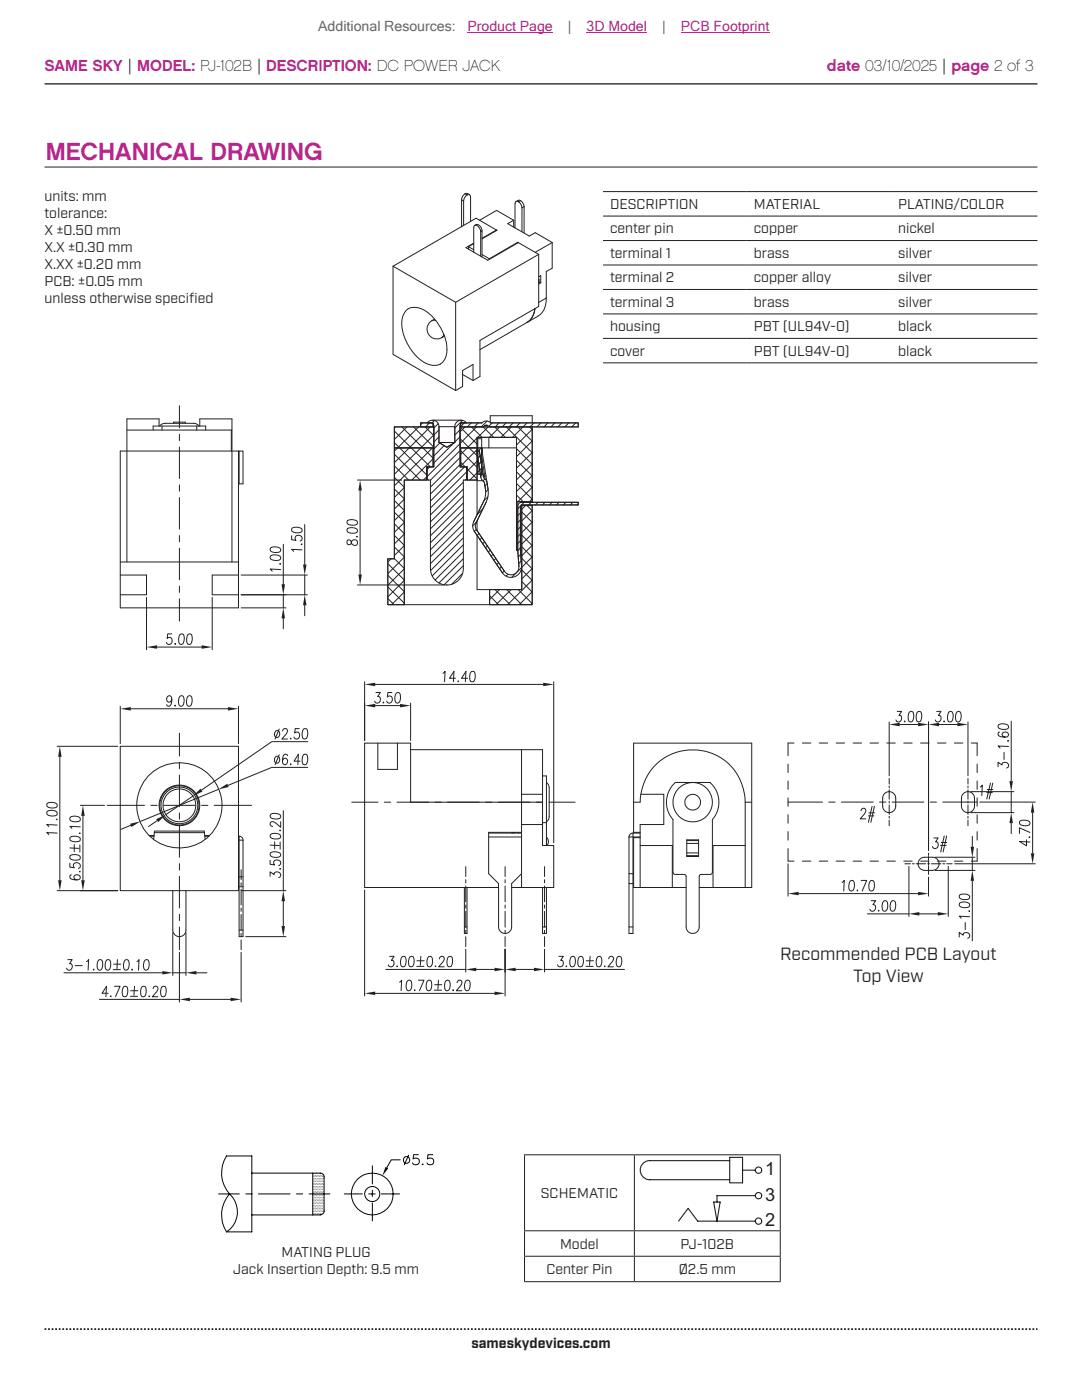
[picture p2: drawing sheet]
<svg xmlns="http://www.w3.org/2000/svg" width="216mm" height="279mm" viewBox="0 0 216 279" stroke-linecap="round" stroke-linejoin="round" font-family="sans-serif">
<path d="M8.9 16.7h198.1" fill="none" stroke="#231f20" stroke-width=".26"/>
<path d="M8.9 265.3h198.1" fill="none" stroke="#231f20" stroke-width=".35" stroke-dasharray=".4 .4 .4 .4 .4 .4" stroke-dashoffset=".7" stroke-linecap="butt"/>
<g fill="none" stroke="#231f20" stroke-width=".2">
<path d="M35.8 81v4.4M35.8 86.7v1.2M35.8 89.2v6.3M35.8 96.8v1.2M35.8 99.3v6.3M35.8 106.9v1.2M35.8 109.4v6.3M35.8 117v1.2M35.8 119.5v4.4M24 148.9h23.6v28.9h-23.6zM24 140.9v7.5M26.1 141.4h19.4"/>
<path d="M35.8 146.3v4.6M35.8 152.1v1.3M35.8 154.7v6.3M47.6 140.9v7.5M21.4 160.7h7.4M29.8 166.7h.9M29.9 166.9h.8M30.1 160.7h1.3M30.8 166.2h10M30.8 166.2l-.1 1.3M30.8 166.2l.1-.3h9.8l.1 .3M32.6 160.7h6.4"/>
<path d="M35.8 162.2v1.3M35.8 164.8v6.3M35.8 172.4v1.2M35.8 174.9v6.3M37.1 177.8v7.8a1.32 1.32 0 0 1-1.3 1.3 1.32 1.32 0 0 1-1.3-1.3v-7.8M40.2 160.7h1.3M40.8 166.2l.1 1.3M40.9 166.9h.8M40.9 166.7h.9M41.7 166.7v.1M42.7 160.7h7.5M47.6 166.9h.1"/>
<path d="M47.6 167.7h.9M47.7 166.9v20h.8v-19.2M47.7 177h.8M47.7 175h.8M47.7 166.9l.5 .1 .3 .7M92.9 173v1.9M92.9 175.6v.6M92.9 176.8v3.2M100.8 173v1.9M100.8 175.6v.6M100.8 176.8v3.2M108.7 173v1.9"/>
<path d="M108.7 175.6v.6M108.7 176.8v3.2M35.8 182.5v1.2M35.8 185v4.5M47.7 185.6h.8M92.9 180.6v.6M92.9 181.9v3.1M92.9 185.7v.6M92.9 186.9v2M100.8 180.6v.6M100.8 181.9v3.1M100.8 185.7v.6"/>
<path d="M100.8 186.9v2M108.7 180.6v.6M108.7 181.9v3.1M108.7 185.7v.6M108.7 186.9v2"/>
<circle cx="35.8" cy="160.7" r="8.5"/>
<circle cx="35.8" cy="160.7" r="3.9"/>
<circle cx="35.8" cy="160.7" r="3.7"/>
<circle cx="35.8" cy="160.7" r="4.1"/>
</g>
<g fill="#231f20">
<path d="M24 141.4l2.1-.3v.7z"/>
<path d="M45.5 141.1l2.1 .3-2.1 .4z"/>
</g>
<path d="M34.3 139.5a.55 .55 0 0 1-.8 .5 .63 .63 0 0 1-.2-.8 .63 .63 0 0 1 .8-.3 1.58 1.58 0 0 1-.4 2l-.4-.1v-.2M35.9 138.9l.4-.1a.98 .98 0 0 1 .4 1.2l-.2 .8-.4 .1a.98 .98 0 0 1-.5-1.2zM37.5 138.9l.4-.1a.98 .98 0 0 1 .4 1.2l-.2 .8-.5 .1a.95 .95 0 0 1-.4-1.2zM34.9 140.7v.2zM16 177.8h7.5M16 160.7h4.9M16.5 162.8v12.9" fill="none" stroke="#231f20" stroke-width=".2"/>
<g fill="#231f20">
<path d="M16.2 175.7h.7l-.4 2.1z"/>
<path d="M16.5 160.7l.4 2.1h-.7z"/>
</g>
<g fill="none" stroke="#231f20" stroke-width=".2">
<path d="M11.4 148.9h12.1M11.9 151v24.7M11.4 177.8h12.1M13.9 172.3v.8l.9 .1a.65 .65 0 0 1 .1-.9 .65 .65 0 0 1 .9 0 .65 .65 0 0 1 0 .9l-.2 .1M13.9 169.2l1.8 .1M14 170.7l.3-.1a2.05 2.05 0 0 1 1.6 .2l.1 .4a.98 .98 0 0 1-1.2 .5l-.8-.3zM14 167.1a1.94 1.94 0 0 1 1.9 .1l.1 .4a1.19 1.19 0 0 1-1.7 .3l-.3-.2zM14 163.1a1.89 1.89 0 0 1 1.9 .1l.1 .4a.98 .98 0 0 1-1.2 .4l-.8-.3zM14.2 174.6a.43 .43 0 0 0-.2 .7 1.93 1.93 0 0 0 1.9 .1 .59 .59 0 0 0-.5-.8 .59 .59 0 0 0-.6 .7l.5 .3M14.8 168.6v1.4M15.8 173.9l.2 .1zM15.8 166.3h.2z"/>
<path d="M15.9 168.6v1.4M16 165l-2.1-.1 .4 .4"/>
</g>
<g fill="#231f20">
<path d="M11.6 175.7h.7l-.4 2.1z"/>
<path d="M11.9 148.9l.4 2.1h-.7z"/>
</g>
<path d="M9.4 161.9a1.89 1.89 0 0 1 1.9 .1l.1 .4a.98 .98 0 0 1-1.2 .5l-.8-.3zM9.4 160.3l.3-.1a2.05 2.05 0 0 1 1.6 .2l.1 .4a.98 .98 0 0 1-1.2 .5l-.8-.3zM11.2 163.5h.2zM11.4 166.3l-2.1-.1 .4 .4M11.4 164.7l-2.1-.1 .4 .4M12.8 194.1h19.6M34.5 194.1h2.6M34.5 186.1v8.6M37.1 186.1v8.6M39.2 194.1h2.1" fill="none" stroke="#231f20" stroke-width=".2"/>
<g fill="#231f20">
<path d="M37.1 194.1l2.1-.3v.7z"/>
<path d="M32.4 193.8l2.1 .3-2.1 .4z"/>
</g>
<g fill="none" stroke="#231f20" stroke-width=".2">
<path d="M13.5 191.5h.9l-.5 .8h.2a.73 .73 0 0 1 .3 .8 .73 .73 0 0 1-.7 .5l-.4-.4M15 192.7h1.4M17.3 191.9l.4-.4-.1 2.1M18.7 193.4v.2zM19.7 191.6l.4-.1a.95 .95 0 0 1 .4 1.2l-.3 .8-.4 .1a.98 .98 0 0 1-.4-1.2zM19.9 199.4h15.9M21.3 191.6l.4-.1a.95 .95 0 0 1 .4 1.2l-.3 .8-.4 .1a.98 .98 0 0 1-.4-1.2zM22.6 193.5h1.4M22.7 192.4h1.4M23.4 191.5l-.1 1.8M24.9 191.6l.4-.1a.98 .98 0 0 1 .5 1.2l-.3 .8-.4 .1a.98 .98 0 0 1-.5-1.2zM26.4 193.4v.2z"/>
<path d="M27.3 191.9l.4-.4-.1 2.1M28.9 191.6l.4-.1a.98 .98 0 0 1 .5 1.2l-.3 .8-.4 .1a.98 .98 0 0 1-.5-1.2zM35.8 190.1v9.9M37.9 199.4h8.1M48.1 190.1v9.9"/>
</g>
<g fill="#231f20">
<path d="M46 199.1l2.1 .3-2.1 .4z"/>
<path d="M35.8 199.4l2.1-.3v.7z"/>
</g>
<g fill="none" stroke="#231f20" stroke-width=".2">
<path d="M48.1 173.6v2M48.1 176.2v.6M48.1 177.5v3.1M48.1 177.8h9M56.5 161.8v16M56.5 179.9v4.9M21.6 198.2h-1.2l.8-1.4-.1 2.1M22.1 198.7v.2zM22.8 196.8h1.2l-1 2.1M24.7 196.9l.4-.1a1.19 1.19 0 0 1 .3 1.7l-.2 .3-.4 .1a1.19 1.19 0 0 1-.3-1.7zM26 198.8h1.4M26.1 197.7h1.4"/>
<path d="M26.8 196.8l-.1 1.8M28.4 196.9l.4-.1a.98 .98 0 0 1 .4 1.2l-.3 .8-.4 .1a.98 .98 0 0 1-.4-1.2zM29.8 198.7v.2zM30.6 197.3l.3-.5 .5 .1 .1 .3-.2 .7-.9 1h1.1M32.3 196.9l.5-.1a.95 .95 0 0 1 .4 1.2l-.3 .8-.4 .1a1.19 1.19 0 0 1-.3-1.7zM48.1 181.2v.7M48.1 182.5v3.2M48.1 186.3v.6M48.1 187.6v1.9M49 186.9h8.1"/>
</g>
<g fill="#231f20">
<path d="M56.2 184.8h.7l-.4 2.1z"/>
<path d="M56.5 177.8l.4 2.1h-.7z"/>
</g>
<g fill="none" stroke="#231f20" stroke-width=".2">
<path d="M53.9 174.9v-.9l.8 .5a.62 .62 0 0 1 1-.4 .62 .62 0 0 1-.1 1M53.9 171.7v.8l.9 .1-.2-.5a.74 .74 0 0 1 .8-.5 .74 .74 0 0 1 .6 .7l-.2 .4h-.2M53.9 168.7h1.8M54 170.2a1.99 1.99 0 0 1 1.9 .1l.1 .4a.98 .98 0 0 1-1.2 .4l-.8-.3-.1-.2zM54 166.5a1.58 1.58 0 0 1 2 .3v.2a.98 .98 0 0 1-1.2 .4l-.8-.3-.1-.2zM54 162.5a1.99 1.99 0 0 1 1.9 .1l.1 .4a.98 .98 0 0 1-1.2 .4l-.8-.2-.1-.3zM54.8 168v1.4M55.8 173.4h.2zM55.8 165.7h.2zM55.9 168v1.5M56 164v1.1l-1-.9-.7-.2-.4 .3v.3l.5 .3M72.8 177.6v21.2"/>
<path d="M74.9 198.2h23.8M100.8 189.4v9.4"/>
</g>
<g fill="#231f20">
<path d="M98.7 197.9l2.1 .3-2.1 .4z"/>
<path d="M72.8 198.2l2.1-.3v.7z"/>
</g>
<g fill="none" stroke="#231f20" stroke-width=".2">
<path d="M77 193.5h15.9M79.7 196l.4-.4-.1 2.1M81.3 195.7l.4-.1a.98 .98 0 0 1 .5 1.2l-.3 .8-.4 .1a.98 .98 0 0 1-.5-1.2zM82.8 197.5v.2zM83.5 195.6h1.1l-.9 2.1M85.3 195.7l.4-.1a.98 .98 0 0 1 .4 1.2l-.2 .8-.4 .1a.98 .98 0 0 1-.5-1.2zM86.7 197.6h1.4M86.7 196.5h1.5M87.5 195.6l-.1 1.8M89 195.7l.4-.1a.98 .98 0 0 1 .4 1.2l-.3 .8-.4 .1a.98 .98 0 0 1-.4-1.2zM90.4 197.5v.2zM91.2 196.1l.3-.5h.4l.3 .4-.3 .7-.9 1h1.2"/>
<path d="M92.9 189.4v4.6M93 195.7l.4-.1a.95 .95 0 0 1 .4 1.2l-.3 .8-.4 .1a.98 .98 0 0 1-.4-1.2zM95 193.5h3.7M100.8 189.4v4.6"/>
</g>
<g fill="#231f20">
<path d="M98.7 193.1l2.1 .4-2.1 .3z"/>
<path d="M92.9 193.5l2.1-.4v.7z"/>
</g>
<g fill="none" stroke="#231f20" stroke-width=".2">
<path d="M77.7 190.9h.9l-.5 .8h.2a.67 .67 0 0 1 .2 .9 .67 .67 0 0 1-.9 .2l-.1-.3M79.2 192.8v.1zM80.2 191l.4-.1a1.22 1.22 0 0 1 .3 1.6l-.1 .4h-.4a1.19 1.19 0 0 1-.4-1.6zM81.8 191l.4-.1a1.19 1.19 0 0 1 .3 1.6l-.1 .4h-.4a1.19 1.19 0 0 1-.4-1.6zM83.2 192.9h1.4M83.2 191.7h1.4M84 190.9l-.1 1.8M85.5 191l.4-.1a.98 .98 0 0 1 .4 1.2l-.3 .8h-.4a.98 .98 0 0 1-.4-1.2zM86.9 192.8v.1zM87.7 191.4l.1-.3 .2-.2h.4l.3 .4-.3 .7-.9 .9h1.1M89.5 191l.4-.1a.95 .95 0 0 1 .4 1.2l-.3 .8h-.4a1.19 1.19 0 0 1-.3-1.6zM100.8 189.4v4.6"/>
<path d="M102.9 193.5h3.7M108.7 189.4v4.6M108.7 193.5h15.9"/>
</g>
<g fill="#231f20">
<path d="M100.8 193.5l2.1-.4v.7z"/>
<path d="M106.6 193.1l2.1 .4-2.1 .3z"/>
</g>
<g fill="none" stroke="#231f20" stroke-width=".2">
<path d="M72.8 140.3v7.5M74.9 140.8h4.9M81.9 140.3v7.5M111.5 190.9h.9l-.5 .8h.2a.67 .67 0 0 1 .2 .9 .67 .67 0 0 1-1 .2v-.3M113 192.8v.1zM114 191l.4-.1a1.19 1.19 0 0 1 .3 1.6l-.2 .4h-.4a1.19 1.19 0 0 1-.3-1.6zM115.6 191l.4-.1a1.19 1.19 0 0 1 .3 1.6l-.2 .4h-.4a.95 .95 0 0 1-.4-1.2zM116.9 192.9h1.5M117 191.7h1.4M117.7 190.9l-.1 1.8M119.3 191l.4-.1a.98 .98 0 0 1 .4 1.2l-.3 .8h-.4a1.19 1.19 0 0 1-.3-1.6zM120.7 192.8v.1z"/>
<path d="M121.5 191.4l.1-.3 .2-.2h.3l.3 .2a.76 .76 0 0 1-.3 .9l-.8 .9h1.1M123.2 191l.4-.1a1.19 1.19 0 0 1 .4 1.6l-.2 .4h-.4a1.19 1.19 0 0 1-.3-1.6z"/>
</g>
<g fill="#231f20">
<path d="M72.8 140.8l2.1-.3v.7z"/>
<path d="M79.8 140.5l2.1 .3-2.1 .4z"/>
</g>
<path d="M72.8 136.1v11.7M74.9 136.6h33.5M75 138.2h.9l-.5 .8a.66 .66 0 0 1 .5 .8 .66 .66 0 0 1-.7 .5l-.3-.1-.1-.3M78.2 138.2h-.8l-.1 .9a.68 .68 0 0 1 1 .3 .68 .68 0 0 1-.5 .9 .48 .48 0 0 1-.6-.4M79.1 138.3l.4-.1a.98 .98 0 0 1 .4 1.2l-.3 .8-.4 .1a.98 .98 0 0 1-.4-1.2zM110.5 136.1v32.1M76.4 140.2l.1-.1 .1 .1-.1 .1z" fill="none" stroke="#231f20" stroke-width=".2"/>
<g fill="#231f20">
<path d="M72.8 136.6l2.1-.3v.6z"/>
<path d="M108.4 136.3l2.1 .3-2.1 .3z"/>
</g>
<path d="M29.2 119.2v10.5M42.3 119.2v10.5M31.3 129.1h8.9M88.4 134.4l.4-.4-.1 2.1M90.9 135.4h-1.2l.9-1.4-.1 2.1M91.4 135.9v.2zM93.3 135.4h-1.2l.9-1.4-.1 2.1M94 134.1l.4-.1a.98 .98 0 0 1 .4 1.2l-.3 .8-.4 .1a.98 .98 0 0 1-.4-1.2z" fill="none" stroke="#231f20" stroke-width=".2"/>
<g fill="#231f20">
<path d="M29.2 129.1l2.1-.3v.7z"/>
<path d="M40.2 128.8l2.1 .3-2.1 .4z"/>
</g>
<path d="M48.1 118.7h9M56.5 108.6v8M56.5 118.7v2.6M34.3 126.5h-.8l-.2 .9a.68 .68 0 0 1 1.1 .4 .68 .68 0 0 1-.8 .8l-.4-.4M35 128.4v.2zM35.9 126.6l.4-.1a.95 .95 0 0 1 .4 1.2l-.2 .8-.4 .1a.98 .98 0 0 1-.4-1.2zM37.5 126.6l.4-.1a.98 .98 0 0 1 .4 1.2l-.2 .8-.4 .1a.98 .98 0 0 1-.4-1.2zM48.1 121.3h9M56.5 123.4v2.1" fill="none" stroke="#231f20" stroke-width=".2"/>
<g fill="#231f20">
<path d="M56.5 121.3l.4 2.1h-.7z"/>
<path d="M56.2 116.6h.7l-.4 2.1z"/>
</g>
<path d="M48.1 118.7h13.2M48.1 114.8h13.2M54 110.9a1.91 1.91 0 0 1 1.9 .1l.1 .4a.95 .95 0 0 1-1.2 .4l-.8-.2-.1-.3zM54 109.3a1.58 1.58 0 0 1 2 .4v.1a.98 .98 0 0 1-1.2 .5l-.8-.3-.1-.3zM55.8 112.5l.2 .1zM56 113.7l-2.1-.1 .4 .4M60.8 104.7v8M60.8 114.8v3.9M60.8 120.8v2.1" fill="none" stroke="#231f20" stroke-width=".2"/>
<g fill="#231f20">
<path d="M60.8 118.7l.4 2.1h-.7z"/>
<path d="M60.5 112.7h.7l-.4 2.1z"/>
</g>
<g fill="none" stroke="#231f20" stroke-width=".2">
<path d="M58.2 106.9v.8l.9 .1a.68 .68 0 0 1 .4-1 .68 .68 0 0 1 .8 .8l-.1 .2-.3 .2M58.3 105.4a2.03 2.03 0 0 1 1.9 .1l.1 .4a1.19 1.19 0 0 1-1.7 .3l-.3-.1zM60.1 108.6h.2zM60.3 109.7l-2.1-.1 .4 .5M157.2 152.5v1.7M157.2 155.9v1.6M157.2 159.2v1.7M158.4 148.3h-1.2v2.5M160.1 148.3h1.7M163.5 148.3h1.7M166.8 148.3h1.7M170.2 148.3h1.7"/>
<path d="M173.6 148.3h1.7M177 148.3h1.6M177.4 155.4v1.1M177.4 156.9v.3M177.4 157.6v1.9M177.4 159.9v.4M180.3 148.3h1.7M183.7 148.3h1.7M187.1 148.3h1.6M190.4 148.3h1.7M193.8 148.3h1.2v2.5M195 152.5v1.7"/>
<path d="M195 155.9v1.6M195 159.2v1.7M157.2 172.4v6.4M157.2 160.1h6.9M157.2 162.6v1.7M157.2 166v1.7M157.2 169.4v2.5h1.2M159.4 178.3h23.8M160.1 171.9h1.7M163.5 171.9h1.7M165.4 160.1h1.2M166.8 171.9h1.7"/>
<path d="M167.9 160.1h6.3M170.2 171.9h1.7M173.6 171.9h1.7M175.5 160.1h1.3M177 171.9h1.6M177.4 160.6v1.9M177.4 162.9v.4M177.4 163.7v1.1M178 160.1h6.3M180.3 171.9h1.7M180.6 172.4h1.1M182.1 172.4h.3"/>
<path d="M182.8 172.4h1.9M183.7 171.9h1.7M185.1 172.4h.4M185.3 175v3.8M185.3 170.3v.4M185.3 170.8v.1M185.3 171.1v.6M185.3 171.8v.1M185.3 172.1v.6M185.3 172.8v.2M185.3 173.1v.6M185.3 173.8v.2"/>
<path d="M185.3 174.1v.4M185.6 160.1h1.3M185.8 172.4h1.9M187.1 171.9h1.6M188.1 172.4h.4M188.1 160.1h6.9M188.9 172.4h1.1M190.4 171.9h1.7M195 169.4v2.5h-1.2M195 162.6v1.7M195 166v1.7"/>
</g>
<g fill="#231f20">
<path d="M157.2 178.3l2.2-.3v.7z"/>
<path d="M183.2 178l2.1 .3-2.1 .4z"/>
</g>
<path d="M177.4 144.1v10.7M179.5 144.6h3.7M185.3 144.1v25.6M168 176.1l.5-.4-.1 2.1M169.7 175.8l.4-.1a.98 .98 0 0 1 .4 1.2l-.3 .8-.4 .1a.95 .95 0 0 1-.4-1.2zM171.1 177.6v.2zM171.8 175.7h1.1l-.9 2.1M173.7 175.8l.4-.1a.98 .98 0 0 1 .4 1.2l-.3 .8-.4 .1a.98 .98 0 0 1-.4-1.2z" fill="none" stroke="#231f20" stroke-width=".2"/>
<g fill="#231f20">
<path d="M183.2 144.2l2.1 .4-2.1 .3z"/>
<path d="M177.4 144.6l2.1-.4v.7z"/>
</g>
<path d="M179 142h.9l-.5 .8a.62 .62 0 0 1 .4 .9 .62 .62 0 0 1-1 0M180.5 143.9v.2zM181.5 142.1l.4-.1a.95 .95 0 0 1 .4 1.2l-.3 .8-.4 .1a.98 .98 0 0 1-.4-1.2zM183.1 142.1l.4-.1a.95 .95 0 0 1 .4 1.2l-.3 .8-.4 .1a.98 .98 0 0 1-.4-1.2zM185.3 144.1v25.6M187.4 144.6h3.6M193.1 144.1v10.7" fill="none" stroke="#231f20" stroke-width=".2"/>
<g fill="#231f20">
<path d="M185.3 144.6l2.1-.4v.7z"/>
<path d="M191 144.2l2.1 .4-2.1 .3z"/>
</g>
<path d="M186.9 142h.9l-.5 .8a.66 .66 0 0 1 .5 .7 .66 .66 0 0 1-.8 .6l-.4-.4M188.4 143.9v.2zM189.4 142.1l.4-.1a.98 .98 0 0 1 .4 1.2l-.3 .8-.4 .1a.95 .95 0 0 1-.4-1.2zM191 142.1l.4-.1a.98 .98 0 0 1 .4 1.2l-.3 .8-.4 .1a.98 .98 0 0 1-.4-1.2zM190.5 172.4h16.1M195.5 160.1h11.1M206 162.2v8.1" fill="none" stroke="#231f20" stroke-width=".2"/>
<g fill="#231f20">
<path d="M205.7 170.3h.7l-.4 2.1z"/>
<path d="M206 160.1l.4 2.1h-.7z"/>
</g>
<g fill="none" stroke="#231f20" stroke-width=".2">
<path d="M195.6 157.1l.4-.4-.1 2.1M196.9 158.2h1.1M197 157.6h1.1M197.6 156.3l-.7 3.2M198.1 156.3l-.7 3.2M171.8 161.8l.3-.5h.4l.3 .4-.3 .7-.9 1h1.2M173.3 162.8h1.1M173.4 162.2h1.1M174 160.9l-.7 3.2M174.5 160.9l-.7 3.2M181.4 172.9v10M186.3 167.2h.9l-.5 .8a.62 .62 0 0 1 .4 1 .62 .62 0 0 1-1-.1"/>
<path d="M187.7 168.7h1.1M187.8 168.1h1.1M188.4 166.8l-.7 3.2M188.9 166.8l-.7 3.2M189.2 172.9v10M203.5 163.9a1.99 1.99 0 0 1 1.9 .1l.1 .4a.98 .98 0 0 1-1.2 .4l-.8-.3-.1-.2zM204.8 167.6v1.2l-1.4-.9 2.1 .1M205.3 167.1h.2zM205.5 166.1l-2.1-.9v1.1M173.1 182.4h8.3M183.4 182.4h3.7"/>
</g>
<g fill="#231f20">
<path d="M187.1 182l2.1 .4-2.1 .3z"/>
<path d="M181.4 182.4l2-.4v.7z"/>
</g>
<path d="M173.8 179.8h.9l-.5 .7a.62 .62 0 0 1 .4 1 .62 .62 0 0 1-1 0M176.3 179.9l.4-.1a.98 .98 0 0 1 .4 1.1l-.3 .8-.4 .2a.98 .98 0 0 1-.4-1.2zM177.9 179.9l.4-.1a.95 .95 0 0 1 .4 1.1l-.3 .8-.4 .2a.98 .98 0 0 1-.4-1.2zM186.6 171.1h7.9M186.6 173.7h7.9M194 166.9v2.1M194 171.1v2.6M194 175.8v12M175.3 181.6v.3z" fill="none" stroke="#231f20" stroke-width=".2"/>
<g fill="#231f20">
<path d="M193.7 169h.7l-.4 2.1z"/>
<path d="M194 173.7l.4 2.1h-.7z"/>
</g>
<path d="M193.7 158h8.6M201.8 143.9v12M201.8 158v4.2M191.5 178.6l.3-.1a2.05 2.05 0 0 1 1.6 .2l.1 .4a.97 .97 0 0 1-1.2 .4l-.8-.3-.1-.2zM193.7 162.2h8.6M201.8 164.3v2.1M191.4 187v-.9l.8 .5a.61 .61 0 0 1 1-.4 .61 .61 0 0 1-.1 1M191.5 180.2a1.54 1.54 0 0 1 2 .3v.2a.97 .97 0 0 1-1.2 .4l-.8-.3-.1-.2zM192.6 184.1v1.4M193.3 181.8h.2zM193.5 182.9l-2.1-.1 .4 .5" fill="none" stroke="#231f20" stroke-width=".2"/>
<g fill="#231f20">
<path d="M201.8 162.2l.3 2.1h-.7z"/>
<path d="M201.4 155.9h.7l-.3 2.1z"/>
</g>
<g fill="none" stroke="#231f20" stroke-width=".2">
<path d="M43.5 157.5l-15.5 6.4M55 151a.43 .43 0 0 1 .8 .2 .64 .64 0 0 1-.1 .8 .64 .64 0 0 1-.8 .1 .93 .93 0 0 1 .1-1.1zM55.7 150.6l-.8 2M57.4 150.8l-.1-.2-.4-.1a1.18 1.18 0 0 0-.5 1.4l.2 .6a.59 .59 0 0 0 .8-.5 .59 .59 0 0 0-.8-.6l-.2 .5M58 152.4v.2zM59.9 151.9h-1.2l.8-1.4-.1 2.1M60.6 150.6l.4-.1a.98 .98 0 0 1 .4 1.2l-.3 .8-.4 .1a.98 .98 0 0 1-.4-1.2zM61.4 153.1h-7.2l-8.7 3.6M177.4 158a1.29 1.29 0 0 1 1.3 1.3v1.6a1.29 1.29 0 0 1-1.3 1.3M177.4 158a1.29 1.29 0 0 0-1.3 1.3v1.6a1.29 1.29 0 0 0 1.3 1.3M177.4 158h.1M192.2 158.4a1.31 1.31 0 0 1 1.4-.3 1.31 1.31 0 0 1 .9 1.2v1.6a1.3 1.3 0 0 1-1.4 1.3 1.3 1.3 0 0 1-1.3-1.3l.1-1.9z"/>
<path d="M193.1 155.4v1.1M193.1 156.9v.3M193.1 157.6v1.9M193.1 159.9v.4M199.1 153v-.9l.8 .6a.62 .62 0 0 1 1-.5 .62 .62 0 0 1 0 1.1M199.3 144.6a1.58 1.58 0 0 1 1.9 .4v.2a.98 .98 0 0 1-1.1 .4l-.8-.3-.2-.3zM199.4 146.1l-.1 .1-.2 .4a1.58 1.58 0 0 0 2 .3 .47 .47 0 0 0-.1-.7l-.4-.1a.58 .58 0 0 0-.7 .5l.3 .4 .4 .1M200.3 150.1v1.5M201 147.8l.2 .1zM201.2 149l-2.1-.1 .4 .4M26.1 164.7l-1.9 .8M177.4 162.2h.1"/>
<path d="M183.2 172.4a1.29 1.29 0 0 1 1.3-1.3h1.6a1.29 1.29 0 0 1 1.3 1.3M183.2 172.4a1.33 1.33 0 0 0 1.3 1.3 2.72 2.72 0 0 0 2.5-.4l.4-.9M183.2 172.4h.1M187.4 172.4h.1M193.1 160.6v1.9M193.1 162.9v.4M193.1 163.7v1.1"/>
</g>
<g fill="#231f20">
<path d="M26 164.4l2-.5-1.8 1.1z"/>
<path d="M43.5 157.5l1.9-1.1 .2 .7z"/>
</g>
<path d="M71.3 95.8h8.8M71.9 97.9v16.8M71.3 116.7h17.3M70.2 160.1h5.2M76.7 160.1h1.3M79.2 160.1h6.3M86.8 160.1h1.3M89.3 160.1h6.3M96.9 160.1h1.3M99.4 160.1h6.4M107 160.1h1.3M109.5 160.1h5.3" fill="none" stroke="#231f20" stroke-width=".2"/>
<g fill="#231f20">
<path d="M71.5 114.7h.7l-.3 2z"/>
<path d="M71.9 95.8l.3 2.1h-.7z"/>
</g>
<g fill="none" stroke="#231f20" stroke-width=".2">
<path d="M92.1 39.9l.4 .2M92.1 39.9v5.3M92.8 38.7l.4 .2M92.8 38.7l.4-.1 .5 .3M92.8 38.7a1.45 1.45 0 0 0-.7 1.2M93.2 38.9a1.49 1.49 0 0 0-.7 1.2M93.7 38.9h-.5M93.7 38.9l.2 .4v4.9M78.4 53.1v17.6l12.5 7.2M78.4 53.1l12.5 7.2M92.1 45.2h.1M92.1 45.2l-.1 .1"/>
<path d="M92.5 40.1v4.9M93.5 49.2l1 .6M93.5 49.2v.5M94.5 48.6l-1 .6M94.7 45a1.02 1.02 0 0 1 1.1 .1 1.02 1.02 0 0 1 .4 1M95.7 44l3.4-2 3.4 2M95.9 46.2a1.02 1.02 0 0 0-1.3-1.1l-.1 5.2M95.9 46.2v4.9M96.2 50.8l1.4 .8M96.2 47.7l3-1.7-4.2-2.4-16.6 9.5M96.2 46.1l-.3 .1M96.2 46.1v5.2"/>
<path d="M97.6 51.6v.2M99.1 46v-.1l-2.9 1.7M102.5 44v1.3M102.5 44l-1.2 .6 4.3 2.5 1.2-.7 3.4 2M103 40.2l-.2 .5v4.8M103 40.2l.5 .1M103.3 48.4v.1M103.3 48.4l-5.7 3.2M103.3 48.4l4.2 2.4M103.4 48.4l-6.1 3.5-4.3-2.5 1.5-.9M103.5 40.3a1.56 1.56 0 0 1 .7 1.2M103.9 40a1.56 1.56 0 0 1 .7 1.2"/>
<path d="M103.9 40l-.4-.1-.5 .3M103.9 40l-.4 .3M104.2 41.5v4.8M104.6 41.2v5.3M104.6 41.2l-.4 .3M107.5 55.8h.1M107.5 50.8l-16.6 9.5M107.5 50.8v10.4l-11.7 6.7v7.2l-1.4 .8M107.5 55.2l.4-.2v1.4M107.6 55.8l-.1 .6M107.6 56.2l.3 .2M107.6 55.8l-.1 .1"/>
<path d="M107.9 56.4l-.4 .3M109 59.5l-1.5 .9M109 59.5a3.9 3.9 0 0 1-1.6 3.6l-11.6 6.7M110.2 48.4l-3.4 2M110.2 48.4v5.1l-1.2 .7v5.3M81.2 61.9a2.45 2.45 0 0 1 2.6-.4 9.4 9.4 0 0 1 5.3 9.1 2.5 2.5 0 0 1-3.5 2.2 9.4 9.4 0 0 1-5.3-9.3l.3-.9zM86.2 64a1.95 1.95 0 0 0-.7 2.7 1.95 1.95 0 0 0 2.6 .7M86.7 63.7l-.5 .3M87 64h-.8M88.5 66.7l-.1 .4-.3 .3M88.7 67.1l-.6 .3M90.9 60.3v17.6"/>
<path d="M92.3 74.7l2.1 1.2M94.4 75.9v-3.2l-2.1 1.2v3.2l-1.4 .8M106.7 61.6a3.6 3.6 0 0 1-1.5 2.8 3.5 3.5 0 0 0 1.5-2.8zM25.3 85.8h21M30.6 85.8v-.8h10.4v.8M31.7 85v-1.4h-6.4v28.6M31.9 85l.4-.4 .6-.1h5.8l.6 .1 .4 .4M32.3 85v.8M34.6 84.5v-.2h2.4v.2M39.3 85v.8M39.9 85v-1.4h6.4v28.6M46.2 85.8v4.2"/>
<path d="M47.6 90v31.3h-23.6v-31.3h24.5v6.6h-.9M47.7 90v6.6M78.7 86l7.2 7.2M78.7 88.3l6.4 6.5M78.7 90.6l5.1 5.2M78.7 93l2.8 2.8M78.7 89.4h7.9M78.7 89.4h7.7v3.8h-1.3v2.6h-4.4v24.9h-3.3v-9.2h1.3zM78.7 99.9l2 2M78.7 97.6l2 1.9M78.7 95.3l2 1.9M78.7 85.2h7.9v4.2h-7.9z"/>
<path d="M78.9 85.2l-.2 .2M80.2 85.2l6.2 6.2M80.7 97.3l-2 2M80.7 99.6l-2 2M81.2 85.2l-2.5 2.5M82.5 85.2l4.1 4M83.5 85.2l-4.8 4.8M83.9 84.4h2.5v.8h-2.5zM84.3 84.4l-.4 .4M84.8 85.2l1.8 1.7M85.1 95.2l-.6 .6M85.2 95.5l.3 .3"/>
<path d="M85.2 93.2v2.3M85.2 84.4a1.3 1.3 0 0 1 1.5-.5 1.3 1.3 0 0 1 .9 1.3M85.7 84.4l-.8 .8M85.8 93.2l-.6 .5M85.8 85.2l-7.1 7.1M85.9 95.8v17.7a3.3 3.3 0 0 0 3.3 3.2 3.3 3.3 0 0 0 3.3-3.2v-17.7h2.7M85.9 95.8h-5.2v24.9M86 84.4l.4 .2 .2 .3M86.3 83.9h5.8M86.4 91.6l-4.2 4.2M86.4 85.2v-.8h-2.5v.8M86.4 89.4v3.8"/>
<path d="M86.4 85.1l-.1 .1M86.6 89.1l-7.9 7.9M86.6 86.8l-7.9 7.8M86.6 85.2h-7.9v26.3h-1.3v9.2h28.8v-19.9M86.6 84.9v8.3h-1.4v2.3M86.6 84.9v8.3h-1.5v2.6M86.7 83.9l-.5 .5M87.4 84.5l-.8 1M87.6 85.2h3.1M87.6 85.2v3.1M87.6 88.3h3.1M87.6 85.2v3.1l1.6 1 1.5-1v-3.1"/>
<path d="M87.6 85.8l-1 1M87.6 87.2l-1 1M87.8 88.4l-1.2 1.2M88.6 88.9l-2 2.1M90.5 88.5l-3.9 3.9M90.7 88.3l-1.5 1-1.6-1M90.7 85.2v3.1M91.8 84.9v8.3h1.4v2.6M91.8 89.4h11.3M91.8 87.5l3.4 3.4M91.8 84.9v8.3h1.3v2.3M91.8 85.8l-1.1 1"/>
<path d="M91.8 87.2l-1.1 1M91.8 85.2h14.4v14.9h-3.1v-12.8h-7.9v2.1h-3.4zM91.8 89.9l-5.9 5.9M91.8 91.3l-5.9 5.9M91.8 92.7l-5.9 5.9M91.9 89.4v3.8M91.9 89.4h3.3v6.4h-2v-2.6h-1.3zM91.9 90l3.3 3.3M91.9 92.3l.9 .9M92.3 83.9l-1.6 1.5M92.3 84.4l-.4 .2-.1 .3M92.5 96.2l-6.6 6.6"/>
<path d="M92.5 97.6l-6.6 6.6M92.5 99l-6.6 6.5M92.6 84.4l-.7 .7M92.7 93.2l-6.8 6.8M92.8 85.2l-1 1M93.1 95.5l-.3 .3M93.1 84.4a1.3 1.3 0 0 0-1.4-.5 1.3 1.3 0 0 0-1 1.3M93.1 95.6l-.2 .2M93.1 93.2v2.3M93.1 94.2l-7.2 7.2M93.2 93.6l2 2M94 84.4l-.7 .8"/>
<path d="M94.1 85.2l2.1 2.1M95.1 85.2l-9.9 9.9M95.2 94.4l-1.4 1.4M95.2 89.7l-3.3 3.3M95.2 92l-2 2M95.2 87.4l-3.3 3.3M95.3 87.6h.8v7h-.8zM95.3 89.4h.8v5.2h-.8zM95.4 84.4l-.8 .8M95.4 90l-.3 .2M95.9 95.2l.2 .4 .5 .6a5.4 5.4 0 0 1-.1 3.8l-2 4.2a1.81 1.81 0 0 0 .1 1.8l5.6 8.3M96 92.2l-.5 .4"/>
<path d="M96 89.4l-.7 .7M96.1 90.7l-.8 .7 .5-.4M96.1 92.1l-.8 .7M96.1 93.4l-.8 .8M96.1 91.1l.7 4.6M96.1 89.8l1.3 7.8M96.2 84.4a1.2 1.2 0 0 1 1.7 0M96.2 84.4h-4.3v.8M96.2 84.4h-4.3v.8h4.2l.6-.3M96.2 93.4l-.5 .4M96.2 89.4v1M96.2 95.9h-1"/>
<path d="M96.4 94.6l-.5 .4M96.4 85.2l2.1 2.1M96.5 95.2l.3 .5M96.5 95.2l-.9-5.3-.5 .1 .8 5.2M96.7 95.6l-.4 .4M96.7 84.9l.3-.1 .3 .1M96.7 84.9h.6M96.8 95.7l.3 .3 .3 1.6M97 95l-.5 .1M97.2 96.5l-.5 .5M97.2 84l-1.2 1.2M97.3 84.9l.6 .3"/>
<path d="M97.4 99.1l-.8 .8M97.4 97.6v1.1l-.2 1.1-2.2 4.6a1.22 1.22 0 0 0 .1 1.3l5.6 8.3a1.58 1.58 0 0 0 1.8 .6 1.58 1.58 0 0 0 1-1.6M97.4 97.7l-.5 .5M97.4 85.2l-2.1 2.1M97.5 87.3v2.1M97.8 84.3v-1.3h8.4v1.4M97.9 84.4h17.5v.8M98.2 84.4l-.7 .7M98.7 85.2l2.1 2.1M99.6 84.4l-.8 .8M99.7 85.2l-2 2.1M101 84.4l-.8 .8"/>
<path d="M101 85.2l5.2 5.2M102.1 85.2l-2.1 2.1M102.4 84.4l-.8 .8M103.1 98.8l1.3 1.3M103.1 94.2l3.1 3.1-2.9 2.8v9.8M103.1 96.5l3.1 3.1M103.1 91.8l3.1 3.2M103.1 89.5l3.1 3.2M103.3 85.2l2.9 2.8M103.8 84.4l-.8 .8M105.2 84.4l-2.9 2.9M105.6 85.2l.6 .5-3.1 3.1"/>
<path d="M106.2 90.3l-3.1 3.1M106.2 88l-3.1 3.1M106.2 92.6l-3.1 3.2M106.2 94.9l-3.1 3.2M106.2 85.2v15M106.2 99.6l-.6 .5M106.6 84.4l-.8 .8M107.9 84.4l-.8 .8M109.3 84.4l-.8 .8M110.7 84.4l-.8 .8M112.1 84.4l-.8 .8M113.5 84.4l-.8 .8"/>
<path d="M114.9 84.4l-.8 .8M115.4 85.2h-23.6l3.4 3.4M24 114.8h5.2v3.9h-5.2M24 112.2h23.6M47.6 114.8h-5.3v3.9h5.3M69.3 107.8a.55 .55 0 0 0-.1 .6 .55 .55 0 0 0 .5 .3 .76 .76 0 0 0 .5-.8 .62 .62 0 0 1 1 0 .62 .62 0 0 1-.2 .9 .62 .62 0 0 1-.9-.5l-.1-.3a.53 .53 0 0 0-.7-.2zM69.3 105.5a2.03 2.03 0 0 1 1.9 .1l.1 .4a1.19 1.19 0 0 1-1.7 .3l-.3-.2zM69.3 103.9a1.94 1.94 0 0 1 1.9 .1l.1 .4a1.22 1.22 0 0 1-1.7 .3l-.3-.2zM71.1 107.1h.2zM77.4 119.4l1.2 1.3M77.4 117.1l3.3 3.3M77.4 114.8l3.3 3.3"/>
<path d="M77.4 112.5l3.3 3.3M78 111.5l-.6 .7M78.7 111.5l2 1.9M78.7 109.2l2 1.9M78.7 106.9l2 1.9M78.7 104.5l2 2M78.7 102.2l2 2M80.7 108.9l-2 2M80.7 118.2l-2.6 2.5M80.7 104.3l-2 1.9M80.7 106.6l-2 2M80.7 101.9l-2 2"/>
<path d="M80.7 111.2l-3.3 3.3M80.7 113.5l-3.3 3.3M80.7 115.8l-3.3 3.3M92.3 114.4l-2.2 2.2M92.5 110.1l-5.7 5.7M92.5 111.5l-4.9 4.8M92.5 112.9l-3.9 3.8M92.5 101.8l-6.6 6.5M92.5 100.4l-6.6 6.5M92.5 103.2l-6.6 6.5M92.5 104.6l-6.6 6.5M92.5 105.9l-6.6 6.6"/>
<path d="M92.5 108.7l-6.3 6.2M92.5 107.3l-6.6 6.6M95 105.7l-.4 .3M95 104.2l-.7 .8M95.2 102.7v-15.4h7.9v22.5h.2l.2 3.2M95.2 103.9v2M95.6 106.5l-.4 .4M96.1 107.3l-.3 .4M96.4 101.5l-1.2 1.2M96.7 108.1l-.4 .4M97.3 109l-.4 .3M97.7 118.9l1.8 1.8"/>
<path d="M97.7 117.7v3M97.8 109.8l-.4 .4M98.4 110.6l-.4 .4M98.8 117.7l3 3M98.9 111.5l-.3 .3M99.5 112.3l-.4 .4M99.7 117.7l-2 1.9M100.1 113.1l-.4 .4M100.6 113.9l-.4 .4M101.1 117.7l3 3M101.4 114.6l-.4 .4M102 117.7l-3 3"/>
<path d="M103.1 100.1h3.1M103.3 109.9l.2 3.1M103.4 117.7l2.8 2.8M103.8 109.8h.3M103.8 101l-.5 .5M103.8 102.4l-.5 .5M103.8 109.3l-.5 .6M103.8 100.1v.2M103.8 101v8.8M103.8 103.8l-.5 .5M103.8 105.2l-.5 .5M103.8 106.6l-.5 .5"/>
<path d="M103.8 107.9l-.5 .6M103.8 101v8.8l.3 3.2M103.8 109.8l.3 3.2M103.9 110.7l-.5 .4M104 112l-.5 .5M104.1 113a2.1 2.1 0 0 1-1.4 2.1 2.1 2.1 0 0 1-2.5-.8M104.1 113.3l-2 1.9M104.1 100.9h2.1M104.1 100.9h2.1v19.8h-8.5v-3h6.4zM104.1 116l2.1 2.2M104.1 113.7l2.1 2.1M104.1 111.4l2.1 2.1"/>
<path d="M104.1 109.1l2.1 2.1M104.1 106.8l2.1 2.1M104.1 104.5l2.1 2.1M104.1 102.2l2.1 2.1M104.1 100.2a.8 .8 0 0 0-.8 .8M104.1 100.8l-.3 .2M104.1 100.2h11.3v.6h-11.3M104.1 100.8v16.9h-8.9v-10.8M104.1 100.1v.1M104.6 100.2l-.5 .6M104.9 100.9l-.8 .8M105.2 100.9l1 1"/>
<path d="M106 100.2l-.5 .6M106.2 118.1l-2.6 2.6M106.2 115.8l-4.9 4.9M106.2 104.2l-2.1 2.1M106.2 111.1l-2.1 2.1M106.2 101.9l-2.1 2.1M106.2 106.5l-2.1 2.1M106.2 108.8l-2.1 2.1M106.2 113.5l-2.1 2M107.4 100.2l-.6 .6M108.8 100.2l-.6 .6M110.2 100.2l-.6 .6"/>
<path d="M111.5 100.2l-.5 .6M112.9 100.2l-.5 .6M114.3 100.2l-.5 .6M115.4 100.6l-.2 .2M80.7 120.5l-.2 .2M106.2 120.4l-.3 .3M38.5 158.9l-5.4 3.7M55 145.9a.45 .45 0 0 1 .8 .2 .73 .73 0 0 1-.7 1.1 .79 .79 0 0 1-.1-1.3zM55.7 145.5l-.8 2M56.4 145.9l.3-.5 .5 .1 .2 .3-.3 .7-.9 1h1.2M57.9 147.4h.2l-.1 .1zM59.7 145.4h-.8l-.1 .9 .5-.2a.73 .73 0 0 1 .5 .8 .73 .73 0 0 1-.7 .6l-.4-.2v-.2"/>
<path d="M60.6 145.5l.4-.1a1.19 1.19 0 0 1 .3 1.7l-.2 .3-.4 .1a1.19 1.19 0 0 1-.3-1.7zM61.4 148h-7.2l-14 9.7M75.4 148.3v5.2h3.9v-5.2M81.9 149.6h26.4v19.1h2.2v8.4h-8.4M104.1 158.5h4.2M104.1 149.6v27.5M108.3 154.9h.7l.1 13.8M109 156.2l.4 .4 .2 .6v5.8l-.2 .6-.4 .4M127.9 158.5h4.5v6.1h-4.7v12.5M134.3 156.6l.5-.4h6.9a5.3 5.3 0 0 1 .4 7.4v10.5l-.2 .4h-2.1l-.3 .4v10.1a1.3 1.3 0 0 1-1.3 1.3 1.3 1.3 0 0 1-1.3-1.3v-10.3l-.4-.2h-1.8l-.3-.1-.1-.3v-10.5a5.3 5.3 0 0 1 0-7zM31.4 163.8l-1.8 1.2M92.7 177.1v9.2h.5v-9.2"/>
<path d="M97.5 167h6.6M97.5 166.3h6.6M102.9 166.1l-.8 .2M103.4 166.1l.1 .2M104.1 164.6h4.2M104.1 166.1h-6.6v8.3l2 1.9v8.7a1.3 1.3 0 0 0 1.3 1.3 1.3 1.3 0 0 0 1.3-1.3v-8.7l2-1.9M108.3 160.1h-26.4v-11.8h-9.1v28.8h26.7M108.3 177.1v9.2h.7v-9.2M108.3 164.2h.7M109.1 167.1l.1 .2a1.16 1.16 0 0 1-.1 1.4M125.5 176.3h.8M125.5 174.4h.8"/>
<path d="M125.5 167h2.2M126.3 166.3l-.5 .1-.3 .6M126.3 166.3v20h-.8v-19.3M126.3 166.3h1.4M126.4 160.1h1.3a10.5 10.5 0 0 1 10.5-10.5 10.5 10.5 0 0 1 10.5 10.5M126.4 166.1h1.3M126.4 167.2h1.3M126.4 167v10.1h10.5M126.4 166.3v-18h23.6v28.8h-10.5M127.7 168.7h6.5v8.4M137 170.8h2.4M137 170.2h2.4"/>
<path d="M137 167.6h2.4v3.3h-2.4zM137 168.3h2.4M137 167.8h2.4M148.7 160.1h1.3M148.7 168.7h-6.4v8.4M148.7 160.1v17M92.7 185h.5M108.3 185h.7M125.5 185h.8"/>
<circle cx="35.8" cy="160.7" r="3.3"/>
<circle cx="138.2" cy="160.1" r="3.9"/>
<circle cx="138.2" cy="160.1" r="1.57"/>
</g>
<g fill="#231f20">
<path d="M31.2 163.5l1.9-.9-1.5 1.5z"/>
<path d="M38.5 158.9l1.5-1.5 .4 .6z"/>
</g>
<g fill="none" stroke="#231f20" stroke-width=".2">
<path d="M8.9 33.3h198.1M89.2 116.7h.1M104.6 230.5h51.2M104.7 230.6v14.9M126.6 230.6v14.9M155.7 230.6v14.9M104.6 245.6h51.2M104.6 250.7h51.2M104.6 255.8h51.2M104.7 245.7v4.9M104.7 250.8v4.9M126.6 245.7v4.9"/>
<path d="M126.6 250.8v4.9M155.7 245.7v4.9M155.7 250.8v4.9"/>
</g>
<g fill="none" stroke="#050504" stroke-width=".2">
<path d="M43.6 238.3h4.2M45.8 238.3a6.2 6.2 0 0 1-.6-7.6h5v15.1h-5a6.3 6.3 0 0 1 .6-7.5 4.8 4.8 0 0 1-.6 7.5M49.1 238.3h1.2M50.2 234.1h13.7a.73 .73 0 0 1 .8 .8v6.8a.81 .81 0 0 1-.8 .8h-13.7M51.6 238.3h6.3M59.2 238.3h1.2M61.7 238.3h4.1M62.4 234.1v8.4M68.7 238.3h3.6M73.6 238.3h1.3M74.3 232.7v3.6M74.3 237.5v1.3"/>
<path d="M76.1 238.3h3.6M79.9 231.5h-1.8l-.9 1.6M74.3 240.1v3.6"/>
<circle cx="74.3" cy="238.3" r="4.2"/>
<circle cx="74.3" cy="238.3" r="1.51"/>
</g>
<path d="M76.9 232.9l.6 .3-1.2 1.4z" fill="#050504"/>
<g fill="none" stroke="#050504" stroke-width=".2">
<path d="M62.5 234.2v.1M62.5 234.8v.1M62.5 235.4v.1M62.5 236.1v.1M62.5 236.7v.1M62.5 237.3v.1M62.5 238v.1M62.5 238.6v.1M62.5 239.3h.1M62.5 239.9h.1M62.7 234.5v.1M62.7 235.2h.1"/>
<path d="M62.7 235.7v.1M62.7 236.4v.1M62.7 237v.1M62.7 237.7v.1M62.7 238.3v.1M62.7 238.9v.1M62.7 239.6h.1M62.8 234.2v.1M62.8 234.8v.1M62.8 235.4v.1M62.8 236.1v.1M62.8 236.7v.1"/>
<path d="M62.8 237.3v.1M62.8 238v.1M62.8 238.6v.1M62.8 239.3h.1M62.8 239.9h.1M63 234.5v.1M63 235.2h.1M63 235.7v.1M63 236.4v.1M63 237v.1M63 237.7v.1M63 238.3v.1"/>
<path d="M63 238.9v.1M63 239.6h.1M63.1 234.2v.1M63.1 234.8v.1M63.1 235.4v.1M63.1 236.1v.1M63.1 236.7v.1M63.1 237.3v.1M63.1 238v.1M63.1 238.6v.1M63.1 239.3h.1M63.1 239.9h.1"/>
<path d="M63.3 234.5v.1M63.3 235.2h.1M63.3 235.7v.1M63.3 236.4v.1M63.3 237v.1M63.3 237.7v.1M63.3 238.3v.1M63.3 238.9v.1M63.3 239.6h.1M63.4 234.2v.1M63.4 234.8v.1M63.4 235.4v.1"/>
<path d="M63.4 236.1v.1M63.4 236.7v.1M63.4 237.3v.1M63.4 238v.1M63.4 238.6v.1M63.4 239.3h.1M63.4 239.9h.1M63.6 234.5v.1M63.6 235.2h.1M63.6 235.7v.1M63.6 236.4v.1M63.6 237v.1"/>
<path d="M63.6 237.7v.1M63.6 238.3v.1M63.6 238.9v.1M63.6 239.6h.1M63.8 234.2v.1M63.8 234.8v.1M63.8 235.4v.1M63.8 236.1v.1M63.8 236.7v.1M63.8 237.3v.1M63.8 238v.1M63.8 238.6v.1"/>
<path d="M63.8 239.3h.1M63.8 239.9h.1M63.9 234.5v.1M63.9 235.2h.1M63.9 235.7v.1M63.9 236.4v.1M63.9 237v.1M63.9 237.7v.1M63.9 238.3v.1M63.9 238.9v.1M63.9 239.6h.1M64.1 234.2v.1"/>
<path d="M64.1 234.8v.1M64.1 235.4v.1M64.1 236.1v.1M64.1 236.7v.1M64.1 237.3v.1M64.1 238v.1M64.1 238.6v.1M64.1 239.3h.1M64.1 239.9h.1M64.2 234.5v.1M64.2 235.2h.1M64.2 235.7v.1"/>
<path d="M64.2 236.4v.1M64.2 237v.1M64.2 237.7v.1M64.2 238.3v.1M64.2 238.9v.1M64.2 239.6h.1M64.4 234.8v.1M64.4 235.4v.1M64.4 236.1v.1M64.4 236.7v.1M64.4 237.3v.1M64.4 238v.1"/>
<path d="M64.4 238.6v.1M64.4 239.3h.1M64.4 239.9h.1M64.5 234.5v.1M64.5 235.2h.1M64.5 235.7v.1M64.5 236.4v.1M64.5 237v.1M64.5 237.7v.1M64.5 238.3v.1M64.5 238.9v.1M64.5 239.6h.1"/>
<path d="M74.2 238.3h.2M74.3 238.2v.2M81.5 230.5l-.8 2M83.5 230.4h-1l-.1 .9a.72 .72 0 0 1 1.1 0 .72 .72 0 0 1-.2 1.1 .72 .72 0 0 1-1-.3M84.4 232.3l-.2 .1h.2M86.4 230.4h-1l-.1 .9a.71 .71 0 0 1 1.1 0 .71 .71 0 0 1-.1 1 .71 .71 0 0 1-1.1-.2M62.5 240.5v.1M62.5 241.1v.1M62.5 241.8v.1M62.5 242.4v.1M62.7 240.2v.1M62.7 240.8v.1"/>
<path d="M62.7 241.4v.1M62.7 242.1v.1M62.8 240.5v.1M62.8 241.1v.1M62.8 241.8v.1M62.8 242.4v.1M63 240.2v.1M63 240.8v.1M63 241.4v.1M63 242.1v.1M63.1 240.5v.1M63.1 241.1v.1"/>
<path d="M63.1 241.8v.1M63.1 242.4v.1M63.3 240.2v.1M63.3 240.8v.1M63.3 241.4v.1M63.3 242.1v.1M63.4 240.5v.1M63.4 241.1v.1M63.4 241.8v.1M63.4 242.4v.1M63.6 240.2v.1M63.6 240.8v.1"/>
<path d="M63.6 241.4v.1M63.6 242.1v.1M63.8 240.5v.1M63.8 241.1v.1M63.8 241.8v.1M63.8 242.4v.1M63.9 240.2v.1M63.9 240.8v.1M63.9 241.4v.1M63.9 242.1v.1M64.1 240.5v.1M64.1 241.1v.1"/>
<path d="M64.1 241.8v.1M64.2 240.2v.1M64.2 240.8v.1M64.2 241.4v.1M64.2 242.1v.1M64.4 240.5v.1M64.4 241.1v.1M64.4 241.8v.1M64.5 240.2v.1M64.5 240.8v.1M64.5 241.4v.1"/>
<circle cx="81.1" cy="231.5" r=".68"/>
</g>
<path d="M120.3 38.2h86.7M120.3 43.1h86.7M120.3 48h86.7M120.3 52.9h86.7M120.3 57.8h86.7M120.3 62.7h86.7M120.3 67.5h86.7M120.3 72.4h86.7" fill="none" stroke="#231f20" stroke-width=".2"/>
<g fill="none" stroke="#231f20" stroke-width=".22">
<path d="M142.4 239.9h1.3l-.6 3.8zM145.6 231.6h-15.9a1.9 1.9 0 0 0-2 1.9 1.9 1.9 0 0 0 2 1.9h15.9M145.6 231h2.6v5.1h-2.6zM148.2 233.5h2.5M150.7 238.6h-7.6v1.3M135.4 243.7l1.9-2.6 1.9 2.6h11.5"/>
<circle cx="151.4" cy="238.6" r=".63"/>
<circle cx="151.4" cy="233.5" r=".63"/>
<circle cx="151.4" cy="243.7" r=".63"/>
</g>
<path d="M93.3 6.5h17M117.1 6.5h12M135.8 6.5h17.8" fill="none" stroke="#bd238f" stroke-width=".2"/>
<text font-size="4.9" fill="#bd238f" x="9.1" y="31.9">MECHANICAL DRAWING</text>
<g font-size="3.6" fill="#231f20">
<text x="152.7" y="239.7">3</text>
<text x="152.7" y="234.6">1</text>
<text x="152.7" y="244.7">2</text>
</g>
<g font-size="3.5" fill="#231f20">
<text x="155.7" y="191.7">Recommended PCB Layout</text>
<text x="170.2" y="195.9">Top View</text>
</g>
<g font-size="3.2" fill="#bd238f">
<text x="8.9" y="14.3">SAME SKY | MODEL: PJ-102B | DESCRIPTION: DC POWER JACK</text>
<text x="165" y="14.3">date 03/10/2025 | page 2 of 3</text>
</g>
<g font-size="2.8" fill="#63676b">
<text x="63.5" y="6.1">Additional Resources:</text>
<text x="113.3" y="6.1">|</text>
<text x="132.1" y="6.1">|</text>
</g>
<g font-size="2.8" fill="#bd238f">
<text x="93.3" y="6.1">Product Page</text>
<text x="117.1" y="6.1">3D Model</text>
<text x="135.8" y="6.1">PCB Footprint</text>
</g>
<g font-size="2.8" fill="#231f20">
<text x="8.9" y="40.2">units: mm</text>
<text x="121.7" y="41.7">DESCRIPTION</text>
<text x="150.4" y="41.7">MATERIAL</text>
<text x="179.2" y="41.7">PLATING/COLOR</text>
<text x="8.9" y="43.6">tolerance:</text>
<text x="8.9" y="47">X ±0.50 mm</text>
<text x="121.7" y="46.6">center pin</text>
<text x="150.4" y="46.6">copper</text>
<text x="179.2" y="46.6">nickel</text>
<text x="8.9" y="50.4">X.X ±0.30 mm</text>
<text x="8.9" y="53.8">X.XX ±0.20 mm</text>
<text x="121.7" y="51.5">terminal 1</text>
<text x="150.4" y="51.5">brass</text>
<text x="179.2" y="51.5">silver</text>
<text x="8.9" y="57.1">PCB: ±0.05 mm</text>
<text x="121.7" y="56.4">terminal 2</text>
<text x="150.4" y="56.4">copper alloy</text>
<text x="179.2" y="56.4">silver</text>
<text x="8.9" y="60.5">unless otherwise specif</text>
<text x="37.7" y="60.5">ied</text>
<text x="121.7" y="61.2">terminal 3</text>
<text x="150.4" y="61.2">brass</text>
<text x="179.2" y="61.2">silver</text>
<text x="121.7" y="66.1">housing</text>
<text x="121.7" y="71">cover</text>
<text x="150.4" y="66.1">PBT (UL94V-0)</text>
<text x="150.4" y="71">PBT (UL94V-0)</text>
<text x="179.2" y="66.1">black</text>
<text x="179.2" y="71">black</text>
<text x="107.9" y="239.1">SCHEMATIC</text>
<text x="56.2" y="250.9">MATING PLUG</text>
<text x="111.8" y="249.2">Model</text>
<text x="135.8" y="249.2">PJ-102B</text>
<text x="46.5" y="254.3">Jack Insertion Depth: 9.5 mm</text>
<text x="109.1" y="254.3">Center Pin</text>
<text x="135.4" y="254.3">Ø2.5 mm</text>
<text x="94.1" y="269">sameskydevices.com</text>
</g>
</svg>
